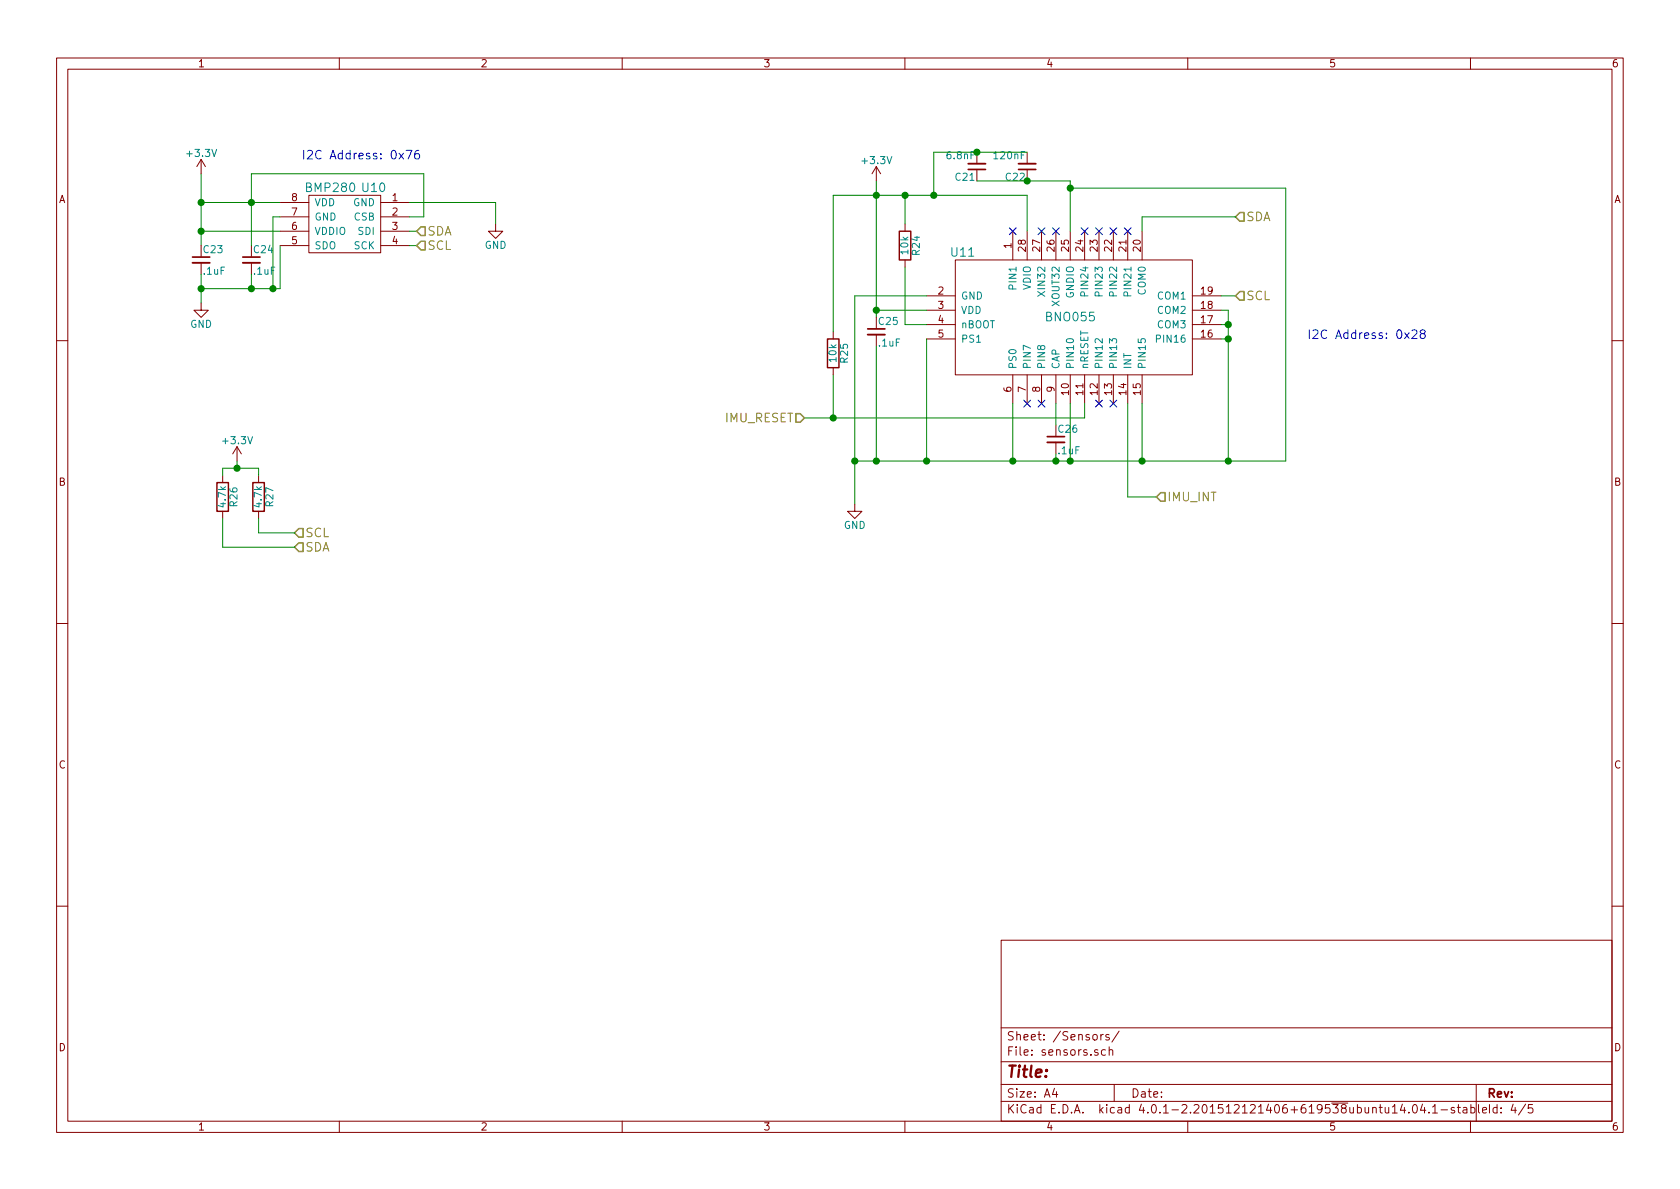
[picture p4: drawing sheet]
<svg xmlns="http://www.w3.org/2000/svg" width="297mm" height="210mm" viewBox="0 0 297 210" stroke-linecap="round" stroke-linejoin="round" font-family="sans-serif">
<g fill="none" stroke="#840000" stroke-width=".18">
<path d="M10 10.3h277v189.9h-277zM12 12.2h273v186.1h-273zM60 10.3v1.9M110 10.3v1.9M160 10.3v1.9M210 10.3v1.9M260 10.3v1.9M35.6 28.2l-.8 1.3M35.6 28.2v2.5M35.6 28.2l.7 1.3M49.5 35.8h5.1M49.5 38.3h5.1"/>
<path d="M54.6 34.5h12.7v10.2h-12.7zM67.3 35.8h5.1M67.3 38.3h5.1M87.6 39.6v1.3h1.3l-1.3 1.3-1.2-1.3h1.2M154.9 29.5l-.7 1.2M154.9 29.5v2.5M154.9 29.5l.8 1.2M160 39.6v1.3M172.7 26.9v2.1M172.7 30.1v1.9M181.6 26.9v2.1M35.6 53.6v1.3h1.2l-1.2 1.2-1.3-1.2h1.3"/>
<path d="M35.6 46.5v2M44.4 46.5v2M49.5 40.9h5.1M49.5 43.4h5.1M67.3 40.9h5.1M67.3 43.4h5.1M147.3 58.7v1.2M154.9 59.2v2M160 46v1.2M163.8 52.3h5.1M163.8 54.9h5.1M163.8 57.4h5.1"/>
<path d="M163.8 59.9h5.1M168.9 46h41.9v20.3h-41.9zM179.1 40.9v5.1M181.6 40.9v5.1M184.1 40.9v5.1M186.7 40.9v5.1M189.2 40.9v5.1M191.8 40.9v5.1M194.3 40.9v5.1M196.8 40.9v5.1M199.4 40.9v5.1M201.9 40.9v5.1"/>
<path d="M210.8 52.3h5.1M210.8 54.9h5.1M210.8 57.4h5.1M210.8 59.9h5.1M10 60.2h2M41.9 79l-.8 1.3M41.9 79v2.5M41.9 79l.8 1.3M147.3 65v1.3M179.1 66.3v5.1M181.6 66.3v5.1M184.1 66.3v5.1"/>
<path d="M186.7 66.3v5.1M186.7 78.2v2.1M189.2 66.3v5.1M191.8 66.3v5.1M194.3 66.3v5.1M196.8 66.3v5.1M199.4 66.3v5.1M201.9 66.3v5.1M285 60.2h2M39.4 84.1v1.2M39.4 90.4v1.3M45.7 84.1v1.2"/>
<path d="M45.7 90.4v1.3M151.1 89.1v1.3h1.3l-1.3 1.3-1.2-1.3h1.2M10 110.3h2M285 110.3h2M10 160.2h2M177 166.3h108v32h-108zM285 160.2h2M60 198.3v1.9M110 198.3v1.9M160 198.3v1.9M177 194.8h108M177 191.8h108"/>
<path d="M177 187.8h108M177 181.8h108M186.4 192.5l-.3 1h.9M186.8 193v1M194.6 182.9v1M195.1 182.9l-.5 .3M195.5 185.7l-.5-.1-.3 .3 .1 .6 .2 .1 .5-.1M196.1 183a.37 .37 0 0 0-.6 .1l.1 .3 .5 .1 .1 .1-.3 .3-.4-.1M196.1 185.7l.2-.1 .4 .1v.9M196.1 185.1v1.5M197 191.8v3M197.9 182.3l-1.3 2"/>
<path d="M210 198.3v1.9M246.2 195.8l.4-.5v1.5M246.2 196.8h.8M248 195.2l-.4 1.1h.9M248.3 195.8v1M249.1 196.7v.1M249.9 195.5l.2-.2a.81 .81 0 0 1 .6 .6 .81 .81 0 0 1-.3 .8l-.2 .1a.79 .79 0 0 1-.3-1.3zM251.5 195.2l-.3 1.1h.9M251.9 195.8v1M252.7 196.7v.1M253.3 195.8l.4-.5v1.5M253.3 196.8h.9"/>
<path d="M254.8 196.3h1.1M257.1 195.9a.37 .37 0 0 0-.5 .1v.3l.5 .1 .1 .1-.2 .3-.4-.1M257.7 195.8h.5M257.9 195.3v1.3l.3 .2M258.7 195.9h.6l.1 .9M259.4 196.2l-.5 .1-.3 .2 .3 .3 .5-.1M260 198.3v1.9M260.1 195.9l.4-.1 .3 .3-.1 .6h-.6M260.1 195.3v1.5M261 191.8v6.5M261.4 195.3v1.3l.2 .2M262.1 196.3l.7-.1v-.3l-.4-.1-.3 .2 .1 .7h.6"/>
<path d="M269.7 195.2l-1.2 2M271 195.3h-.7l-.1 .7 .2-.1 .5 .1 .1 .2v.5l-.2 .1-.6-.1"/>
</g>
<g fill="none" stroke="#008400" stroke-width=".18">
<path d="M35.6 30.7v12.7M35.6 35.8h13.9M49.5 38.3h-1.2v12.7M72.4 38.3h2.5v-7.6h-30.5v12.7M72.4 35.8h15.2v3.8M154.9 32v24.1M160 34.5v5.1M172.7 32h16.5v8.9M181.6 26.9h-16.5v7.6M189.2 33.3h38.1v48.2h-76.2M218.4 38.3h-16.5v2.6M35.6 48.5v5.1"/>
<path d="M35.6 40.9h13.9M44.4 48.5v2.5M49.5 43.4v7.6h-13.9M72.4 40.9h1.3M72.4 43.4h1.3M154.9 54.9h8.9M160 47.2v10.2h3.8M163.8 52.3h-12.7v36.8M163.8 59.9v21.6M181.6 40.9v-6.4h-34.3v24.2M215.9 52.3h2.5M215.9 54.9h1.3v26.6"/>
<path d="M215.9 57.4h1.3M215.9 59.9h1.3M147.3 66.3v7.6M154.9 61.2v20.3M179.1 71.4v10.1M186.7 71.4v3.8M189.2 71.4v10.1M191.8 71.4v2.5h-49.6M199.4 71.4v16.5h5.1M201.9 71.4v10.1M39.4 84.1v-1.3h6.3v1.3M39.4 91.7v5.1h12.7"/>
<path d="M41.9 81.5v1.3M45.7 91.7v2.5h6.4M186.7 80.3v1.2"/>
</g>
<g fill="#008400" stroke="#008400" stroke-width=".25">
<circle cx="35.6" cy="35.8" r=".51"/>
<circle cx="44.5" cy="35.8" r=".51"/>
<circle cx="35.6" cy="40.9" r=".51"/>
<circle cx="44.5" cy="51" r=".51"/>
<circle cx="48.3" cy="51" r=".51"/>
<circle cx="35.6" cy="51" r=".51"/>
<circle cx="41.9" cy="82.8" r=".51"/>
<circle cx="154.9" cy="54.9" r=".51"/>
<circle cx="154.9" cy="34.5" r=".51"/>
<circle cx="151.1" cy="81.5" r=".51"/>
<circle cx="186.7" cy="81.5" r=".51"/>
<circle cx="179.1" cy="81.5" r=".51"/>
<circle cx="154.9" cy="81.5" r=".51"/>
<circle cx="163.8" cy="81.5" r=".51"/>
<circle cx="189.2" cy="81.5" r=".51"/>
<circle cx="201.9" cy="81.5" r=".51"/>
<circle cx="217.2" cy="59.9" r=".51"/>
<circle cx="217.2" cy="57.4" r=".51"/>
<circle cx="217.2" cy="81.5" r=".51"/>
<circle cx="160" cy="34.5" r=".51"/>
<circle cx="165.1" cy="34.5" r=".51"/>
<circle cx="172.7" cy="26.9" r=".51"/>
<circle cx="189.2" cy="33.3" r=".51"/>
<circle cx="181.6" cy="32" r=".51"/>
<circle cx="147.3" cy="73.9" r=".51"/>
</g>
<path d="M171.2 29h3M180.1 29h3M34 46.5h3.1M42.9 46.5h3.1M153.4 59.2h3.1M185.2 78.2h3" fill="none" stroke="#840000" stroke-width=".33"/>
<path d="M171.2 30h3M180.1 30h3M34 45.5h3.1M42.9 45.5h3.1M153.4 58.2h3.1M185.2 77.2h3" fill="none" stroke="#840000" stroke-width=".3"/>
<path d="M146.3 59.9h2v5.1h-2zM159 40.9h2v5.1h-2zM38.4 85.3h2v5.1h-2zM44.7 85.3h2v5.1h-2z" fill="none" stroke="#840000" stroke-width=".25"/>
<path d="M219.2 37.6h.8v1.5h-.8l-.8-.8zM74.4 40.1h.8v1.6h-.8l-.7-.8zM74.4 42.7h.8v1.5h-.8l-.7-.8zM219.2 51.6h.8v1.5h-.8l-.8-.8zM140.7 73.1h.8l.7 .8-.7 .8h-.8zM52.8 93.5h.8v1.5h-.8l-.7-.8zM52.8 96h.8v1.5h-.8l-.7-.7zM205.2 87.1h.8v1.5h-.8l-.7-.7z" fill="none" stroke="#848400" stroke-width=".25"/>
<g fill="none" stroke="#000084" stroke-width=".18">
<path d="M178.5 40.3l1.2 1.2M179.7 40.3l-1.2 1.2M183.5 40.3l1.3 1.2M184.8 40.3l-1.3 1.2M186.1 40.3l1.2 1.2M187.3 40.3l-1.2 1.2M191.2 40.3l1.2 1.2M192.4 40.3l-1.2 1.2M193.7 40.3l1.2 1.2M194.9 40.3l-1.2 1.2M196.2 40.3l1.3 1.2M197.5 40.3l-1.3 1.2"/>
<path d="M198.8 40.3l1.2 1.2M200 40.3l-1.2 1.2M181 70.8l1.2 1.2M182.2 70.8l-1.2 1.2M183.5 70.8l1.3 1.2M184.8 70.8l-1.3 1.2M193.7 70.8l1.2 1.2M194.9 70.8l-1.2 1.2M196.2 70.8l1.3 1.2M197.5 70.8l-1.3 1.2"/>
</g>
<path d="M71.8 26.6h1l-.6 1.5M74 26.6a.62 .62 0 0 0-.7 .6l.1 .8a.48 .48 0 0 0 .8-.2l-.1-.5a.48 .48 0 0 0-.8 .2M249.7 58.5l.2-.2h.3l.3 .2v.3v.2l-.9 .9h.9M251.4 59l-.3-.3 .1-.2a.48 .48 0 0 1 .7 0l.1 .2-.2 .2-.6 .3v.5a.48 .48 0 0 0 .8-.1v-.3l-.3-.3" fill="none" stroke="#0000c2" stroke-width=".18"/>
<text font-size="2.8" fill="#840000" x="178" y="190.5">Title:</text>
<g font-size="2.1" fill="#0000c2">
<text x="53.3" y="28.2">I2C Address: 0x76</text>
<text x="231.1" y="59.9">I2C Address: 0x28</text>
</g>
<g font-size="2.1" fill="#008484">
<text x="54.3" y="34">BMP280</text>
<text x="64.1" y="34">U10</text>
<text x="168.2" y="45.4">U11</text>
<text x="185.1" y="56.8">BNO055</text>
</g>
<g font-size="2.1" fill="#848400">
<text x="75.6" y="41.7">SDA</text>
<text x="220.4" y="39.1">SDA</text>
<text x="75.6" y="44.2">SCL</text>
<text x="220.4" y="53.1">SCL</text>
<text x="128.2" y="74.7">IMU_RESET</text>
<text x="206.4" y="88.6">IMU_INT</text>
<text x="54" y="95">SCL</text>
<text x="54" y="97.5">SDA</text>
</g>
<g font-size="2.1" fill="#840000">
<text x="178" y="184">Sheet: /Sensors/</text>
<text x="178" y="186.7">File: sensors.sch</text>
<text x="178" y="196.9">KiCad E.D.A. kicad 4.0.1-2.201512121406+619538ubuntu14.04.1-stable</text>
<text x="178" y="194.1">Size: A4</text>
<text x="200" y="194.1">Date:</text>
<text x="263" y="194.1">Rev:</text>
<text x="263" y="196.9">Id: 4/5</text>
</g>
<g font-size="1.8" fill="#840000">
<text x="35" y="11.9">1</text>
<text x="85" y="11.9">2</text>
<text x="135" y="11.9">3</text>
<text x="185" y="11.9">4</text>
<text x="235" y="11.9">5</text>
<text x="285" y="11.9">6</text>
<text x="10.4" y="35.9">A</text>
<text x="51.6" y="35.6">8</text>
<text x="69.4" y="35.6">1</text>
<text x="285.4" y="35.9">A</text>
<text x="51.6" y="40.6">6</text>
<text x="51.6" y="38.1">7</text>
<text x="69.4" y="38.1">2</text>
<text x="69.4" y="40.6">3</text>
<text x="51.6" y="43.2">5</text>
<text x="69.4" y="43.2">4</text>
<text x="178.8" y="43.9" transform="rotate(-90 178.8 43.9)">1</text>
<text x="181.4" y="44.4" transform="rotate(-90 181.4 44.4)">28</text>
<text x="183.9" y="44.4" transform="rotate(-90 183.9 44.4)">27</text>
<text x="186.4" y="44.4" transform="rotate(-90 186.4 44.4)">26</text>
<text x="189" y="44.4" transform="rotate(-90 189 44.4)">25</text>
<text x="191.5" y="44.4" transform="rotate(-90 191.5 44.4)">24</text>
<text x="194.1" y="44.4" transform="rotate(-90 194.1 44.4)">23</text>
<text x="196.6" y="44.4" transform="rotate(-90 196.6 44.4)">22</text>
<text x="199.1" y="44.4" transform="rotate(-90 199.1 44.4)">21</text>
<text x="201.7" y="44.4" transform="rotate(-90 201.7 44.4)">20</text>
<text x="165.9" y="52.1">2</text>
<text x="212.4" y="52.1">19</text>
<text x="165.9" y="54.6">3</text>
<text x="165.9" y="57.1">4</text>
<text x="165.9" y="59.7">5</text>
<text x="212.4" y="59.7">16</text>
<text x="212.4" y="57.1">17</text>
<text x="212.4" y="54.6">18</text>
<text x="178.8" y="69.3" transform="rotate(-90 178.8 69.3)">6</text>
<text x="181.4" y="69.3" transform="rotate(-90 181.4 69.3)">7</text>
<text x="183.9" y="69.3" transform="rotate(-90 183.9 69.3)">8</text>
<text x="186.4" y="69.3" transform="rotate(-90 186.4 69.3)">9</text>
<text x="189" y="69.8" transform="rotate(-90 189 69.8)">10</text>
<text x="191.5" y="69.8" transform="rotate(-90 191.5 69.8)">11</text>
<text x="194.1" y="69.8" transform="rotate(-90 194.1 69.8)">12</text>
<text x="196.6" y="69.8" transform="rotate(-90 196.6 69.8)">13</text>
<text x="199.1" y="69.8" transform="rotate(-90 199.1 69.8)">14</text>
<text x="201.7" y="69.8" transform="rotate(-90 201.7 69.8)">15</text>
<text x="10.4" y="85.9">B</text>
<text x="285.4" y="85.9">B</text>
<text x="10.4" y="135.9">C</text>
<text x="285.4" y="135.9">C</text>
<text x="10.4" y="185.9">D</text>
<text x="285.4" y="185.9">D</text>
<text x="35" y="199.9">1</text>
<text x="85" y="199.9">2</text>
<text x="135" y="199.9">3</text>
<text x="185" y="199.9">4</text>
<text x="235" y="199.9">5</text>
<text x="285" y="199.9">6</text>
</g>
<g font-size="1.8" fill="#008484">
<text x="33.2" y="27.7">+3.3V</text>
<text x="152.6" y="29">+3.3V</text>
<text x="167.5" y="28.1">6.8nF</text>
<text x="175.9" y="28.1">120nF</text>
<text x="169" y="31.9">C21</text>
<text x="177.9" y="31.9">C22</text>
<text x="55.6" y="41.5">VDDIO</text>
<text x="55.6" y="39">GND</text>
<text x="55.6" y="36.4">VDD</text>
<text x="62.4" y="36.4">GND</text>
<text x="62.6" y="39">CSB</text>
<text x="63.3" y="41.5">SDI</text>
<text x="36" y="44.7">C23</text>
<text x="44.9" y="44.7">C24</text>
<text x="55.6" y="44.1">SDO</text>
<text x="62.6" y="44.1">SCK</text>
<text x="85.7" y="44">GND</text>
<text x="160.6" y="44.9" transform="rotate(-90 160.6 44.9)">10k</text>
<text x="162.6" y="45.1" transform="rotate(-90 162.6 45.1)">R24</text>
<text x="36" y="48.6">.1uF</text>
<text x="44.9" y="48.6">.1uF</text>
<text x="169.9" y="53">GND</text>
<text x="179.7" y="50.9" transform="rotate(-90 179.7 50.9)">PIN1</text>
<text x="182.2" y="51.3" transform="rotate(-90 182.2 51.3)">VDIO</text>
<text x="184.8" y="51.9" transform="rotate(-90 184.8 51.9)">XIN32</text>
<text x="187.3" y="53.9" transform="rotate(-90 187.3 53.9)">XOUT32</text>
<text x="189.9" y="52.8" transform="rotate(-90 189.9 52.8)">GNDIO</text>
<text x="192.4" y="51.9" transform="rotate(-90 192.4 51.9)">PIN24</text>
<text x="194.9" y="51.9" transform="rotate(-90 194.9 51.9)">PIN23</text>
<text x="197.5" y="51.9" transform="rotate(-90 197.5 51.9)">PIN22</text>
<text x="200" y="51.9" transform="rotate(-90 200 51.9)">PIN21</text>
<text x="202.6" y="52.1" transform="rotate(-90 202.6 52.1)">COM0</text>
<text x="204.7" y="53">COM1</text>
<text x="33.6" y="58">GND</text>
<text x="155.4" y="57.4">C25</text>
<text x="169.9" y="55.5">VDD</text>
<text x="169.9" y="58">nBOOT</text>
<text x="204.7" y="58">COM3</text>
<text x="204.7" y="55.5">COM2</text>
<text x="147.9" y="64" transform="rotate(-90 147.9 64)">10k</text>
<text x="149.9" y="64.1" transform="rotate(-90 149.9 64.1)">R25</text>
<text x="155.4" y="61.3">.1uF</text>
<text x="169.9" y="60.6">PS1</text>
<text x="179.7" y="65.3" transform="rotate(-90 179.7 65.3)">PS0</text>
<text x="182.2" y="65.3" transform="rotate(-90 182.2 65.3)">PIN7</text>
<text x="184.8" y="65.3" transform="rotate(-90 184.8 65.3)">PIN8</text>
<text x="187.3" y="65.3" transform="rotate(-90 187.3 65.3)">CAP</text>
<text x="189.9" y="65.3" transform="rotate(-90 189.9 65.3)">PIN10</text>
<text x="192.4" y="65.3" transform="rotate(-90 192.4 65.3)">nRESET</text>
<text x="194.9" y="65.3" transform="rotate(-90 194.9 65.3)">PIN12</text>
<text x="197.5" y="65.3" transform="rotate(-90 197.5 65.3)">PIN13</text>
<text x="200" y="65.3" transform="rotate(-90 200 65.3)">INT</text>
<text x="202.6" y="65.3" transform="rotate(-90 202.6 65.3)">PIN15</text>
<text x="204.9" y="60.6">PIN16</text>
<text x="187.2" y="76.5">C26</text>
<text x="39.6" y="78.5">+3.3V</text>
<text x="187.2" y="80.3">.1uF</text>
<text x="39.9" y="89.6" transform="rotate(-90 39.9 89.6)">4.7k</text>
<text x="42" y="89.5" transform="rotate(-90 42 89.5)">R26</text>
<text x="46.3" y="89.6" transform="rotate(-90 46.3 89.6)">4.7k</text>
<text x="48.3" y="89.5" transform="rotate(-90 48.3 89.5)">R27</text>
<text x="149.2" y="93.5">GND</text>
</g>
</svg>
